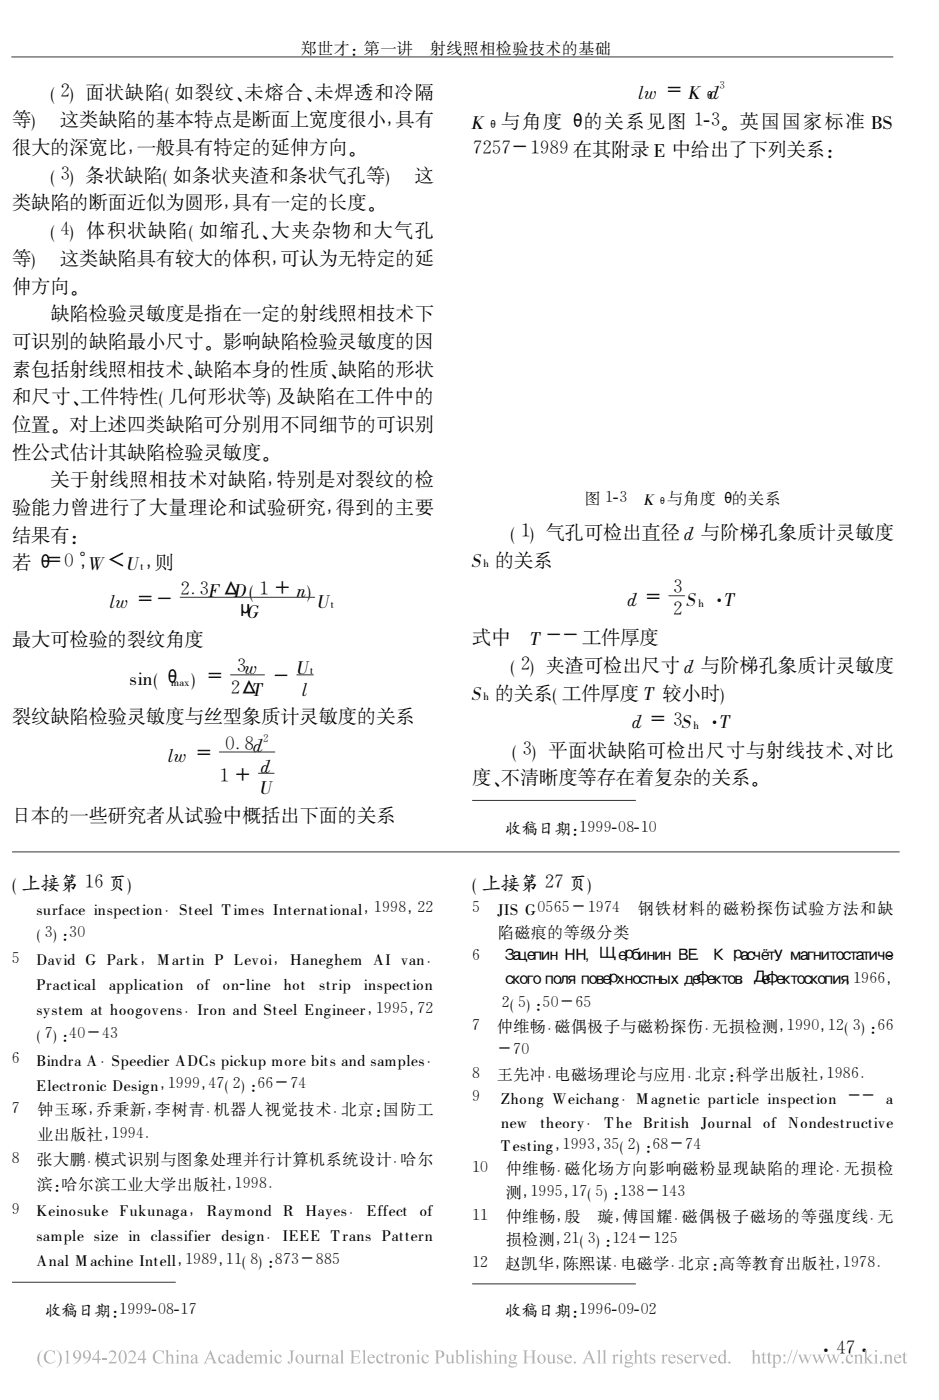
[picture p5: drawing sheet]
<svg xmlns="http://www.w3.org/2000/svg" width="181mm" height="270mm" viewBox="0 0 181 270" stroke-linecap="round" stroke-linejoin="round" font-family="sans-serif">
<path d="M2.2 11h170.1M34.7 115.3h26M128.9 115h3.2M44.4 130.2h6.7M57.2 130.2h3.3M42.2 145.1h10.9M49.8 149.2h3.1M91.1 154.5h31.5M2.3 164.4h171.2zM2.3 247.4h31.6M91.1 247.7h31.5" fill="none" stroke="#444" stroke-width=".21"/>
<g fill="#b3b3b3">
<path d="M153.7 260.5h.1l-.8 2.6h-.2z" fill-rule="evenodd"/>
<path d="M8.9 260.9a1.78 1.78 0 0 1 1.5-.2l.1-.2 .1 .9a.92 .92 0 0 0-1.1-.7 .92 .92 0 0 0-.6 1.2 .98 .98 0 0 0 .6 1 .98 .98 0 0 0 1.2-.4 1.24 1.24 0 0 1-1.9 .3 1.24 1.24 0 0 1 .1-1.9z" fill-rule="evenodd"/>
<path d="M91 260.7a.2 .2 0 0 1 .4 0 .2 .2 0 0 1-.4 0zM90.8 261.6l.5-.2 .1 1.4 .2 .3h-.8l.2-.2 .1-.2-.1-1.1z" fill-rule="evenodd"/>
<path d="M12.5 260.8l.7-.3v2.3l.3 .3h-.9l.2-.2 .1-1.6-.1-.4z" fill-rule="evenodd"/>
<path d="M46.4 260.7l.5-.2v2.3l.3 .1-.6 .2v-.2a.74 .74 0 0 1-1 0 .74 .74 0 0 1-.1-1l.5-.5 .6 .1v-.7zM46 261.6a.75 .75 0 0 0-.2 .8 .75 .75 0 0 0 .6 .5l.2-.2v-.8a.38 .38 0 0 0-.2-.4 .38 .38 0 0 0-.4 .1z" fill-rule="evenodd"/>
<path d="M16.3 260.7a.86 .86 0 0 1 1.1 .1 .86 .86 0 0 1 .1 1 1.38 1.38 0 0 1-1.5 1.3 1.21 1.21 0 0 0 1.1-1.1 .78 .78 0 0 1-1.1-.2 .78 .78 0 0 1 .3-1.1zM16.4 260.8a.64 .64 0 0 0-.1 .8 .64 .64 0 0 0 .8 .3 .74 .74 0 0 0-.5-1.2z" fill-rule="evenodd"/>
<path d="M122.2 260.7l.5-.2v1.2a.55 .55 0 0 1 .7-.3 .55 .55 0 0 1 .4 .7v.8l.2 .2h-.8l.2-.2v-1a.35 .35 0 0 0-.3-.4 .35 .35 0 0 0-.4 .3v1.1l.3 .2h-.8l.2-.1v-.3v-1.7v-.3z" fill-rule="evenodd"/>
<path d="M115.1 260.7l.6-.2v2.2v.3l.3 .1h-.9l.3-.2v-.2v-1.7l-.1-.3z" fill-rule="evenodd"/>
<path d="M21.2 260.7a.77 .77 0 0 1 1.1 .2 .77 .77 0 0 1-.2 1.1l-.8 .8h.9l.3-.2-.1 .5h-1.5a3.1 3.1 0 0 0 1.2-1.9 .6 .6 0 0 0-.6-.4 .6 .6 0 0 0-.5 .5z" fill-rule="evenodd"/>
<path d="M23.2 260.8a.69 .69 0 0 1 .7-.2 .69 .69 0 0 1 .5 .7 1.37 1.37 0 0 1-.8 1.8 1.54 1.54 0 0 1-.4-2.3zM23.5 260.7a2.28 2.28 0 0 0 0 2.3h.1a1.76 1.76 0 0 0 .3-2.1z" fill-rule="evenodd"/>
<path d="M25 260.7a.73 .73 0 0 1 1 .1 .73 .73 0 0 1 0 1l-1 1h1l.3-.2-.2 .5h-1.4a2.65 2.65 0 0 0 1.1-1.9 .6 .6 0 0 0-.6-.4 .6 .6 0 0 0-.5 .5z" fill-rule="evenodd"/>
<path d="M89.7 260.7l.6-.2v2.3l.3 .3h-.9l.3-.2v-2.1z" fill-rule="evenodd"/>
<path d="M29.9 260.9a1.76 1.76 0 0 1 1.5-.2l.2-.2v.9a.9 .9 0 0 0-1.1-.7 .9 .9 0 0 0-.6 1.2 .96 .96 0 0 0 .6 1 .96 .96 0 0 0 1.2-.4 1.24 1.24 0 0 1-1.9 .3 1.24 1.24 0 0 1 .1-1.9z" fill-rule="evenodd"/>
<path d="M166.5 260.7l.6-.2v1.6l.6-.5-.1-.2h.7l-.9 .6 1 1.1h-.8l.1-.2-.6-.8v.8l.3 .2h-.9l.2-.1 .1-.3v-1.9z" fill-rule="evenodd"/>
<path d="M34.1 260.7a.18 .18 0 0 1 .3 0 .18 .18 0 0 1-.3 0zM33.8 261.6l.6-.2v1.4l.3 .3h-.9l.3-.2v-.2v-1.1z" fill-rule="evenodd"/>
<path d="M34.7 261.6l.6-.2v.3a.54 .54 0 0 1 .7-.3 .54 .54 0 0 1 .3 .6v.9l.3 .2h-.8l.2-.2v-1.1l-.2-.2-.5 .2v1.1l.3 .2h-.9l.3-.1v-.3v-1.1z" fill-rule="evenodd"/>
<path d="M36.9 261.6a.62 .62 0 0 1 .7-.3 .62 .62 0 0 1 .4 .7v.8l.3 .1-.4 .2-.2-.2a.48 .48 0 0 1-.7 .2 .48 .48 0 0 1-.1-.7l.8-.4v-.3a.32 .32 0 0 0-.4-.2 .32 .32 0 0 0-.2 .4h-.2zM37.1 262.4a.34 .34 0 0 0 .1 .5 .34 .34 0 0 0 .5-.2v-.6z" fill-rule="evenodd"/>
<path d="M139.4 260.7l.5-.2v2.3l.3 .1-.6 .2v-.2a.7 .7 0 0 1-.9 .1 .7 .7 0 0 1-.2-.9l.3-.6 .5-.1 .3 .1v-.7zM139 261.6a.77 .77 0 0 0 .5 1.3l.1-.2v-.8a.39 .39 0 0 0-.2-.4 .39 .39 0 0 0-.4 .1z" fill-rule="evenodd"/>
<path d="M40.6 260.5l.9 2.1 .4 .5h-1l.2-.2-.1-.6h-1l-.3 .6 .3 .2h-.8l.3-.3zM40.5 261.1l-.5 1h.9z" fill-rule="evenodd"/>
<path d="M44 261.5a.62 .62 0 0 1 .7-.1 .62 .62 0 0 1 .3 .6l.1 .9h.2l-.4 .2-.2-.2a.48 .48 0 0 1-.7 .2 .48 .48 0 0 1-.1-.7l.8-.4v-.3a.33 .33 0 0 0-.4-.2 .33 .33 0 0 0-.2 .4h-.2zM44.1 262.4l.1 .4 .3 .1 .2-.2v-.6z" fill-rule="evenodd"/>
<path d="M156.6 261.4h.7l-.2 .2 .5 1.1 .3-.8-.3-.5h.7l-.1 .2 .4 1 .4-1.1-.3-.1h.5l-.2 .3-.5 1.4-.5-1.1-.6 1.1-.6-1.5z" fill-rule="evenodd"/>
<path d="M14.4 260.7a.93 .93 0 0 1 1.2 .3 .93 .93 0 0 1 0 1.1 1.34 1.34 0 0 1-1.5 1 1.26 1.26 0 0 0 1.1-1.1 .77 .77 0 0 1-1.1-.2 .77 .77 0 0 1 .3-1.1zM14.7 260.7a.66 .66 0 0 0-.3 .8 .66 .66 0 0 0 .8 .4 .96 .96 0 0 0-.3-1.2z" fill-rule="evenodd"/>
<path d="M83.8 260.6h.9a.73 .73 0 0 1 1 .7 .73 .73 0 0 1-1.1 .6h-.1v.9l.3 .3h-1l.3-.2v-.3v-1.8zM84.5 260.8v1a.57 .57 0 0 0 .8-.5 .57 .57 0 0 0-.8-.5z" fill-rule="evenodd"/>
<path d="M31.8 260.7l.6-.2v1.2a.54 .54 0 0 1 .7-.3 .54 .54 0 0 1 .3 .7v.8l.3 .2h-.9l.3-.3v-.9a.35 .35 0 0 0-.3-.4 .35 .35 0 0 0-.4 .3v1.1l.3 .2h-.8l.2-.3v-2z" fill-rule="evenodd"/>
<path d="M53.2 261.6a.56 .56 0 0 1 .6-.3 .56 .56 0 0 1 .4 .6 .27 .27 0 0 1-.3-.1 .27 .27 0 0 1-.1-.3 .6 .6 0 0 0-.6 .4 .6 .6 0 0 0 .2 .7 .55 .55 0 0 0 .5 .2 .55 .55 0 0 0 .5-.4 .76 .76 0 0 1-1 .7 .76 .76 0 0 1-.5-1.1z" fill-rule="evenodd"/>
<path d="M55.7 260.6h1.1l-.4 .3v1.3a.58 .58 0 0 1-.2 .8 .58 .58 0 0 1-.7-.2l.1-.1 .4 .3 .1-.1v-2z" fill-rule="evenodd"/>
<path d="M56.9 262.2a.85 .85 0 0 1 1.7 0 .85 .85 0 0 1-1.7 0zM57.5 261.5a.99 .99 0 0 0 .4 1.5 .9 .9 0 0 0-.2-1.5z" fill-rule="evenodd"/>
<path d="M60.6 261.6l.6-.2v.3l.3-.3 .3 .1a.23 .23 0 0 1-.1 .2 .23 .23 0 0 1-.3-.1l-.2 .3v.9l.3 .3h-.9l.3-.2v-1.2z" fill-rule="evenodd"/>
<path d="M64.1 261.5a.62 .62 0 0 1 .7-.1 .62 .62 0 0 1 .4 .6v.9h.2l-.3 .2-.3-.2a.48 .48 0 0 1-.7 .2 .48 .48 0 0 1-.1-.7l.8-.4v-.3a.33 .33 0 0 0-.4-.2 .33 .33 0 0 0-.2 .4h-.2zM64.2 262.4l.1 .4 .3 .1 .2-.2v-.6z" fill-rule="evenodd"/>
<path d="M65.5 260.7l.6-.2v2.3l.3 .3h-.9l.3-.2v-2.1z" fill-rule="evenodd"/>
<path d="M69.8 260.7l.6-.2v2.2v.3l.3 .1h-.9l.3-.2v-.2v-1.7l-.1-.3z" fill-rule="evenodd"/>
<path d="M71.1 261.6a.67 .67 0 0 1 .7-.2 .67 .67 0 0 1 .5 .6h-1.2a.6 .6 0 0 0 .4 .8 .6 .6 0 0 0 .7-.4 .7 .7 0 0 1-.7 .7 .7 .7 0 0 1-.6-.8zM71.3 261.6l-.2 .3h.8a.4 .4 0 0 0-.2-.4 .4 .4 0 0 0-.4 .1z" fill-rule="evenodd"/>
<path d="M72.8 261.6a.56 .56 0 0 1 .6-.3 .56 .56 0 0 1 .4 .6 .27 .27 0 0 1-.3-.1 .27 .27 0 0 1-.1-.3 .6 .6 0 0 0-.6 .4 .6 .6 0 0 0 .2 .7 .55 .55 0 0 0 .5 .2 .55 .55 0 0 0 .5-.4 .76 .76 0 0 1-1 .7 .76 .76 0 0 1-.4-1.1z" fill-rule="evenodd"/>
<path d="M75.1 261.6l.6-.2v.3l.4-.3a.18 .18 0 0 1 .2 .1 .18 .18 0 0 1-.1 .2l-.3-.1-.2 .3v1l.3 .2h-.9l.2-.1 .1-.3-.1-1.1z" fill-rule="evenodd"/>
<path d="M76.4 262.2a.85 .85 0 0 1 1.7 0 .85 .85 0 0 1-1.7 0zM77 261.6a.86 .86 0 0 0 .5 1.4 1 1 0 0 0-.3-1.5z" fill-rule="evenodd"/>
<path d="M107.6 261.5l.8-.1v.5a.44 .44 0 0 0-.3-.4 .44 .44 0 0 0-.5 .2l.3 .3a.59 .59 0 0 1 .6 .8 .59 .59 0 0 1-.9 .3h-.2v-.5a.48 .48 0 0 0 .4 .4 .48 .48 0 0 0 .5-.2l-.1-.3-.8-.5z" fill-rule="evenodd"/>
<path d="M80.5 260.7a.19 .19 0 0 1 .3 0 .19 .19 0 0 1-.3 0zM80.2 261.6l.6-.2v1.5l.3 .2h-.8l.2-.3v-1.1z" fill-rule="evenodd"/>
<path d="M137 261.6a.67 .67 0 0 1 .8-.2 .67 .67 0 0 1 .4 .6h-1.1a.6 .6 0 0 0 .3 .8 .6 .6 0 0 0 .8-.4 .74 .74 0 0 1-1 .7 .74 .74 0 0 1-.4-1.1zM137.2 261.6l-.1 .3h.7a.39 .39 0 0 0-.2-.4 .39 .39 0 0 0-.4 .1z" fill-rule="evenodd"/>
<path d="M47.6 261.6a.67 .67 0 0 1 .7-.2 .67 .67 0 0 1 .5 .6h-1.2a.6 .6 0 0 0 .4 .8 .6 .6 0 0 0 .7-.4 .74 .74 0 0 1-.9 .7 .74 .74 0 0 1-.5-1.1zM47.7 261.6l-.1 .3h.8a.39 .39 0 0 0-.2-.4 .39 .39 0 0 0-.5 .1z" fill-rule="evenodd"/>
<path d="M85.8 261.4h.6v1.1a.36 .36 0 0 0 .3 .4 .36 .36 0 0 0 .4-.2v-1.1l-.2-.2h.6v1.4l.2 .1-.6 .2v-.3a.54 .54 0 0 1-.6 .3 .54 .54 0 0 1-.4-.6v-1z" fill-rule="evenodd"/>
<path d="M87.7 260.7l.6-.2v1.2a.7 .7 0 0 1 1-.2 .7 .7 0 0 1 .2 1 .92 .92 0 0 1-1.5 .4v-1.9l-.1-.3zM88.3 261.8v1a.53 .53 0 0 0 .7 .1 .53 .53 0 0 0 .2-.6 .51 .51 0 0 0-.3-.6 .51 .51 0 0 0-.6 .1z" fill-rule="evenodd"/>
<path d="M27.7 260.5h.2v1.7h.3v.2h-.3v.7h-.3v-.7h-1v-.2zM27.6 260.9l-.9 1.3h.9z" fill-rule="evenodd"/>
<path d="M10.9 260.5a1.91 1.91 0 0 1 0 3.4 2.47 2.47 0 0 0 0-3.4z" fill-rule="evenodd"/>
<path d="M92 261.5l.9-.1v.5a.47 .47 0 0 0-.3-.4 .47 .47 0 0 0-.5 .1l.3 .4a.59 .59 0 0 1 .5 .8 .59 .59 0 0 1-.9 .3h-.1v-.5a.48 .48 0 0 0 .3 .4 .48 .48 0 0 0 .5-.2l-.1-.3-.7-.4v-.3z" fill-rule="evenodd"/>
<path d="M74.6 260.8v.6h.4v.1h-.4l.1 1.3 .1 .1 .3-.1a.39 .39 0 0 1-.5 .3 .39 .39 0 0 1-.3-.4v-1.2h-.3z" fill-rule="evenodd"/>
<path d="M95.4 260.7a.18 .18 0 0 1 .3 0 .18 .18 0 0 1-.3 0zM95.1 261.6l.6-.2v1.4l.3 .3h-.9l.3-.2v-.2v-1.1z" fill-rule="evenodd"/>
<path d="M103.6 262.2a.85 .85 0 0 1 1.7 0 .85 .85 0 0 1-1.7 0zM104.2 261.5a.99 .99 0 0 0 .3 1.5 .9 .9 0 0 0-.1-1.5z" fill-rule="evenodd"/>
<path d="M144.9 260.7l.6-.2v1.2a.55 .55 0 0 1 .7-.3 .55 .55 0 0 1 .3 .7v.8l.3 .2h-.9l.3-.2v-1a.35 .35 0 0 0-.3-.4 .35 .35 0 0 0-.4 .3v1.1l.2 .2h-.8l.3-.2v-2.1z" fill-rule="evenodd"/>
<path d="M174.4 260.8l.1 .6h.4v.1h-.4v1.3l.2 .1 .2-.1a.38 .38 0 0 1-.4 .3 .38 .38 0 0 1-.3-.4v-1.2h-.3z" fill-rule="evenodd"/>
<path d="M100.8 260.6h1l-.3 .2v1h1.2v-1l-.4-.2h1.1l-.3 .1-.1 .3 .1 1.8 .3 .3h-1.1l.4-.2v-1h-1.2v1l.3 .2h-1l.3-.2v-.3v-1.8z" fill-rule="evenodd"/>
<path d="M58.7 261.4h.6v1.1a.36 .36 0 0 0 .3 .4 .36 .36 0 0 0 .4-.2v-1.1l-.2-.2h.5v1.4l.3 .1-.6 .2v-.3a.52 .52 0 0 1-.6 .3 .52 .52 0 0 1-.4-.6v-1z" fill-rule="evenodd"/>
<path d="M105.4 261.4h.5v1.1a.36 .36 0 0 0 .3 .4 .36 .36 0 0 0 .4-.2v-1.1l-.2-.2h.6v1.4l.2 .1-.6 .2v-.3a.52 .52 0 0 1-.6 .3 .52 .52 0 0 1-.3-.6l-.1-1z" fill-rule="evenodd"/>
<path d="M113.6 260.5l.9 2.1 .4 .5h-1l.3-.2-.2-.6h-1l-.3 .6 .3 .2h-.7l.3-.3zM113.5 261.1l-.5 1h.9z" fill-rule="evenodd"/>
<path d="M61.8 261.6l.6-.2v.3a.54 .54 0 0 1 .7-.3 .54 .54 0 0 1 .4 .6v.9l.2 .2h-.8l.2-.2v-.9v-.3l-.2-.1-.5 .2v1.1l.3 .2h-.8l.2-.2v-1.2z" fill-rule="evenodd"/>
<path d="M132.2 261.6a.67 .67 0 0 1 .8-.2 .67 .67 0 0 1 .4 .6h-1.1a.6 .6 0 0 0 .3 .8 .6 .6 0 0 0 .8-.4 .74 .74 0 0 1-1 .7 .74 .74 0 0 1-.4-1.1zM132.4 261.6l-.1 .3h.7a.39 .39 0 0 0-.2-.4 .39 .39 0 0 0-.4 .1z" fill-rule="evenodd"/>
<path d="M78.2 261.6l.6-.2v.3a.54 .54 0 0 1 .7-.3 .54 .54 0 0 1 .3 .6v.9l.3 .2h-.8l.2-.2v-.9l-.1-.3-.2-.1-.4 .2v1.1l.3 .2h-.9l.3-.2v-1.2z" fill-rule="evenodd"/>
<path d="M116.2 260.7l.5-.2v2.4l.3 .2h-.8l.2-.1v-.3v-1.9z" fill-rule="evenodd"/>
<path d="M151.1 261.6a.2 .2 0 0 1 .4 0 .2 .2 0 0 1-.4 0zM151 262.9a.25 .25 0 0 1 .5 0 .25 .25 0 0 1-.5 0z" fill-rule="evenodd"/>
<path d="M93.1 260.7l.6-.2v1.2a.54 .54 0 0 1 .7-.3 .54 .54 0 0 1 .3 .7l.1 .8 .2 .2h-.8l.2-.3v-.9a.35 .35 0 0 0-.3-.4 .35 .35 0 0 0-.4 .3v1.1l.3 .2h-.8l.2-.3v-2z" fill-rule="evenodd"/>
<path d="M18.9 260.5h.2v1.7h.3v.2h-.3v.7h-.3v-.7h-1v-.2zM18.8 260.9l-.8 1.3h.8z" fill-rule="evenodd"/>
<path d="M124.6 260.8v.6h.4v.1h-.4v1.3l.2 .1 .3-.1a.38 .38 0 0 1-.5 .3 .38 .38 0 0 1-.3-.4v-1.2h-.3z" fill-rule="evenodd"/>
<path d="M125.4 261.5l.9-.1v.5a.45 .45 0 0 0-.3-.4 .45 .45 0 0 0-.5 .1v.3l.3 .1a.59 .59 0 0 1 .5 .8 .59 .59 0 0 1-.9 .3h-.1v-.5a.45 .45 0 0 0 .3 .4 .45 .45 0 0 0 .5-.2l-.1-.3-.7-.4v-.3z" fill-rule="evenodd"/>
<path d="M109.1 261.6a.67 .67 0 0 1 .7-.2 .67 .67 0 0 1 .5 .6h-1.2a.6 .6 0 0 0 .4 .8 .6 .6 0 0 0 .7-.4 .74 .74 0 0 1-.9 .7 .74 .74 0 0 1-.4-1.1zM109.3 261.6l-.2 .3h.8a.39 .39 0 0 0-.2-.4 .39 .39 0 0 0-.4 .1z" fill-rule="evenodd"/>
<path d="M48.9 261.6l.5-.2v.3a.55 .55 0 0 1 .5-.3 .55 .55 0 0 1 .5 .3 .53 .53 0 0 1 .7-.3 .53 .53 0 0 1 .4 .6v.9l.2 .2h-.8l.3-.2v-.9a.35 .35 0 0 0-.4-.4 .35 .35 0 0 0-.4 .3v1l.3 .2h-.8l.2-.2v-.9a.37 .37 0 0 0-.2-.4 .37 .37 0 0 0-.5 .2l.1 1.1 .2 .2h-.8l.2-.1v-.3v-1.1z" fill-rule="evenodd"/>
<path d="M129.1 261.6a.67 .67 0 0 1 .7-.2 .67 .67 0 0 1 .5 .6h-1.2a.6 .6 0 0 0 .4 .8 .6 .6 0 0 0 .7-.4 .7 .7 0 0 1-.7 .7 .7 .7 0 0 1-.6-.8zM129.3 261.6l-.2 .3h.8a.4 .4 0 0 0-.2-.4 .4 .4 0 0 0-.4 .1z" fill-rule="evenodd"/>
<path d="M130.7 261.5l.9-.1v.5a.44 .44 0 0 0-.3-.4 .44 .44 0 0 0-.5 .2l.3 .3a.59 .59 0 0 1 .5 .8 .59 .59 0 0 1-.9 .3h-.1v-.5a.48 .48 0 0 0 .3 .4 .48 .48 0 0 0 .5-.2v-.3l-.8-.5z" fill-rule="evenodd"/>
<path d="M96.1 261.6l.5-.2v.3a.54 .54 0 0 1 .7-.3 .54 .54 0 0 1 .3 .6l.1 .9 .2 .2h-.8l.2-.2v-1.1l-.2-.2-.5 .2v1.1l.3 .2h-.8l.2-.1v-.3v-1.1z" fill-rule="evenodd"/>
<path d="M133.5 261.6l.6-.2v.3l.4-.3a.18 .18 0 0 1 .3 .1 .18 .18 0 0 1-.2 .2l-.3-.1-.2 .3v1l.3 .2h-.9l.3-.1v-.3v-1.1z" fill-rule="evenodd"/>
<path d="M148.8 261.6l.6-.2v.3a.62 .62 0 0 1 .8-.3 .62 .62 0 0 1 .4 .8 .76 .76 0 0 1-.3 .8 .76 .76 0 0 1-.9 0v.6l.3 .3h-.9l.3-.2v-2zM149.6 261.7l-.2 .2v.6a.44 .44 0 0 0 .4 .5 .44 .44 0 0 0 .5-.5 .57 .57 0 0 0 0-.7 .57 .57 0 0 0-.7-.1z" fill-rule="evenodd"/>
<path d="M81.5 261.6a.56 .56 0 0 1 .6-.3 .56 .56 0 0 1 .5 .6 .27 .27 0 0 1-.3-.1 .27 .27 0 0 1-.1-.3 .6 .6 0 0 0-.6 .4 .6 .6 0 0 0 .1 .7 .55 .55 0 0 0 .6 .2 .55 .55 0 0 0 .4-.4 .76 .76 0 0 1-.9 .7 .76 .76 0 0 1-.5-1.1z" fill-rule="evenodd"/>
<path d="M19.7 262.1h1v.3h-1z" fill-rule="evenodd"/>
<path d="M120.7 261.5l.5-.1 .9 .1-.1 .1h-.3a.68 .68 0 0 1-.1 .8 .68 .68 0 0 1-.8 .2v.2h.2a.75 .75 0 0 1 1.1 .6 .93 .93 0 0 1-.8 .5 .93 .93 0 0 1-.9-.5l.3-.3-.2-.3 .3-.3-.3-.4zM120.9 261.5a.49 .49 0 0 0-.1 .7 .49 .49 0 0 0 .6 .1 .5 .5 0 0 0 .1-.6 .5 .5 0 0 0-.6-.2zM120.8 263.1l-.2 .2a.75 .75 0 0 0 1.4 0l-.3-.2z" fill-rule="evenodd"/>
<path d="M52.1 260.7a.2 .2 0 0 1 .4 0 .2 .2 0 0 1-.4 0zM51.9 261.6l.6-.2v1.5l.2 .2h-.8l.2-.3v-1.1z" fill-rule="evenodd"/>
<path d="M98.4 261.5l.4-.1 .9 .1-.3 .1a.68 .68 0 0 1-.1 .8 .68 .68 0 0 1-.8 .2l-.1 .1 .2 .1a.99 .99 0 0 1 1.1 .4 .94 .94 0 0 1-.7 .7 .94 .94 0 0 1-.9-.4l.3-.4-.2-.2v-.2l.3-.2-.3-.4zM98.6 261.5a.49 .49 0 0 0-.1 .7 .49 .49 0 0 0 .6 .1 .5 .5 0 0 0 .1-.6 .5 .5 0 0 0-.6-.2zM98.5 263.1l-.2 .2a.73 .73 0 0 0 .7 .4 .73 .73 0 0 0 .6-.5z" fill-rule="evenodd"/>
<path d="M147.3 260.8l.1 .6h.3v.1h-.3v1.3l.1 .1 .3-.1a.38 .38 0 0 1-.4 .3 .38 .38 0 0 1-.3-.4v-1.2h-.3z" fill-rule="evenodd"/>
<path d="M148.3 260.8l.1 .6h.4v.1h-.4v1.3l.2 .1 .2-.1a.38 .38 0 0 1-.4 .3 .38 .38 0 0 1-.3-.4v-1.2h-.3z" fill-rule="evenodd"/>
<path d="M134.8 261.4h.8l-.2 .2 .4 1.1 .4-1.2-.2-.1h.6l-.9 1.7-.7-1.5z" fill-rule="evenodd"/>
<path d="M170.4 261.6l.6-.2v.3a.54 .54 0 0 1 .6-.3 .54 .54 0 0 1 .4 .6v.9l.2 .2h-.8l.3-.2v-.9l-.1-.3-.2-.1-.4 .2v1.1l.2 .2h-.8l.2-.2v-1.2z" fill-rule="evenodd"/>
<path d="M152.7 260.5h.1l-.9 2.6h-.1z" fill-rule="evenodd"/>
<path d="M7.8 260.8l.4-.3a2.47 2.47 0 0 0 0 3.4 1.93 1.93 0 0 1-.4-3.1z" fill-rule="evenodd"/>
<path d="M153.8 261.4h.8l-.2 .2 .4 1.1 .4-.8-.3-.5h.7l-.2 .2 .5 1 .3-1.1-.2-.1h.5l-.2 .3-.5 1.4-.5-1.1-.6 1.1-.6-1.5z" fill-rule="evenodd"/>
<path d="M42.3 261.6a.59 .59 0 0 1 .7-.3 .59 .59 0 0 1 .4 .6 .29 .29 0 0 1-.3-.1 .29 .29 0 0 1-.1-.3 .6 .6 0 0 0-.6 .4 .6 .6 0 0 0 .1 .7 .55 .55 0 0 0 .6 .2 .55 .55 0 0 0 .4-.4 .76 .76 0 0 1-.9 .7 .76 .76 0 0 1-.5-1.1z" fill-rule="evenodd"/>
<path d="M159.3 261.4h.7l-.1 .1v.2l.4 1 .4-.8-.2-.4-.2-.1h.7l-.1 .3 .4 .9 .4-1-.2-.2h.5l-.3 .3-.4 1.4-.6-1.1-.6 1.1z" fill-rule="evenodd"/>
<path d="M67.5 260.6h1.9v.5l-.2-.3-1-.1v1h.8l.1-.3v.8l-.2-.3h-.7v1l.1 .1a.9 .9 0 0 0 1.2-.5l-.1 .6h-1.9l.2-.1 .1-.4v-1.8z" fill-rule="evenodd"/>
<path d="M163.3 261.6a.59 .59 0 0 1 .7-.3 .59 .59 0 0 1 .4 .6 .29 .29 0 0 1-.3-.1 .29 .29 0 0 1-.1-.3 .6 .6 0 0 0-.6 .4 .6 .6 0 0 0 .1 .7 .55 .55 0 0 0 .6 .2 .55 .55 0 0 0 .4-.4 .76 .76 0 0 1-.9 .7 .76 .76 0 0 1-.5-1.1z" fill-rule="evenodd"/>
<path d="M164.6 261.6l.6-.2v.3a.54 .54 0 0 1 .7-.3 .54 .54 0 0 1 .3 .6v.9l.3 .2h-.8l.2-.2v-1.1l-.2-.2-.5 .2v1.1l.3 .2h-.9l.3-.1v-.3v-1.1z" fill-rule="evenodd"/>
<path d="M127.5 261.6l.6-.2v.3l.2-.3h.3a.2 .2 0 0 1 0 .3 .2 .2 0 0 1-.3-.1l-.2 .3v.9l.3 .3h-.9l.2-.2v-1.2z" fill-rule="evenodd"/>
<path d="M168.7 260.7a.2 .2 0 0 1 .4 0 .2 .2 0 0 1-.4 0zM168.5 261.6l.6-.2v1.4l.3 .3h-.9l.3-.2v-.2v-1.1z" fill-rule="evenodd"/>
<path d="M118 261.6l.6-.2v.3l.4-.3a.18 .18 0 0 1 .2 .1 .18 .18 0 0 1-.1 .2l-.3-.1-.2 .3v1l.3 .2h-.9l.2-.1 .1-.3-.1-1.1z" fill-rule="evenodd"/>
<path d="M172.6 261.6a.67 .67 0 0 1 .8-.2 .67 .67 0 0 1 .4 .6h-1.2a.6 .6 0 0 0 .4 .8 .6 .6 0 0 0 .8-.4 .7 .7 0 0 1-.8 .7 .7 .7 0 0 1-.6-.8zM172.8 261.6l-.2 .3h.9a.4 .4 0 0 0-.3-.4 .4 .4 0 0 0-.4 .1z" fill-rule="evenodd"/>
<path d="M119.6 260.7a.2 .2 0 0 1 .4 0 .2 .2 0 0 1-.4 0zM119.3 261.6l.6-.2v1.4l.3 .3h-.8l.2-.2v-1.2z" fill-rule="evenodd"/>
<circle cx="162.5" cy="262.9" r=".22"/>
<circle cx="169.9" cy="262.9" r=".22"/>
<circle cx="110.8" cy="262.9" r=".22"/>
<circle cx="140.7" cy="262.9" r=".22"/>
</g>
<g font-size="3.7">
<text x="9.7" y="19.1">（2） 面状缺陷（ 如裂纹、未熔合、未焊透和冷隔</text>
<text x="123.1" y="19.2">lw ＝ K d</text>
<text x="2.3" y="29.7">很大的深宽比，</text>
<text x="2.3" y="24.4">等）</text>
<text x="11.6" y="24.4">这类缺陷的基本特点是断面上宽度很小，</text>
<text x="26.4" y="29.7">一般具有特定的延伸方向。</text>
<text x="76.3" y="24.4">具有</text>
<text x="91" y="24.8">K</text>
<text x="96.6" y="24.7">与角度 θ的关系见图13</text>
<text x="134.4" y="24.7">- 。 英国国家标准 BS</text>
<text x="9.7" y="35.1">（3） 条状缺陷（ 如条状夹渣和条状气孔等）</text>
<text x="80" y="35.1">这</text>
<text x="90.3" y="30.2">75 －18</text>
<text x="92.1" y="30.2">27</text>
<text x="103.2" y="30.2">99在其附录 E 中给出了下列关系：</text>
<text x="2.3" y="40.4">类缺陷的断面近似为圆形，</text>
<text x="44.8" y="40.4">具有一定的长度。</text>
<text x="9.7" y="45.8">（4） 体积状缺陷（ 如缩孔、大夹杂物和大气孔</text>
<text x="2.3" y="51.1">等）</text>
<text x="11.6" y="51.1">这类缺陷具有较大的体积，</text>
<text x="54.1" y="51.1">可认为无特定的延</text>
<text x="2.3" y="56.4">伸方向。</text>
<text x="9.7" y="61.8">缺陷检验灵敏度是指在一定的射线照相技术下</text>
<text x="2.3" y="67.1">可识别的缺陷最小尺寸。 影响缺陷检验灵敏度的因</text>
<text x="2.3" y="77.8">和尺寸、工件特性（ 几何形状等） 及缺陷在工件中的</text>
<text x="2.3" y="72.5">素包括射线照相技术、缺陷本身的性质、缺陷的形状</text>
<text x="2.3" y="83.1">位置。 对上述四类缺陷可分别用不同细节的可识别</text>
<text x="2.3" y="88.5">性公式估计其缺陷检验灵敏度。</text>
<text x="9.7" y="93.8">关于射线照相技术对缺陷，</text>
<text x="53.4" y="93.8">特别是对裂纹的检</text>
<text x="2.3" y="99.2">验能力曾进行了大量理论和试验研究，</text>
<text x="64.8" y="99.2">得到的主要</text>
<text x="2.3" y="104.5">结果有：</text>
<text x="98.5" y="104">（1） 气孔可检出直径 d 与阶梯孔象质计灵敏度</text>
<text x="2.3" y="109.8">若 θ</text>
<text x="8.6" y="109.8">＝0°W＜U ，</text>
<text x="15.3" y="109.8">，</text>
<text x="29.8" y="109.8">则</text>
<text x="91" y="109.5">S</text>
<text x="95.5" y="109.4">的关系</text>
<text x="21.2" y="117.2">lw ＝－</text>
<text x="33.9" y="115.2">2．FΔD（1＋ n）</text>
<text x="37.6" y="115.2">3</text>
<text x="45.5" y="119.3">μG</text>
<text x="61.1" y="117.2">U</text>
<text x="121" y="116.9">d ＝</text>
<text x="128.9" y="114.9">3</text>
<text x="128.9" y="119">2</text>
<text x="132.4" y="116.9">S</text>
<text x="136.9" y="116.9">·T</text>
<text x="2.3" y="124.6">最大可检验的裂纹角度</text>
<text x="91.1" y="124.3">式中</text>
<text x="102.1" y="124.5">T －－工件厚度</text>
<text x="44.7" y="130.1">3w</text>
<text x="57.1" y="130">U</text>
<text x="98.5" y="129.7">（2） 夹渣可检出尺寸 d 与阶梯孔象质计灵敏度</text>
<text x="25" y="132.2">sin（ θ ） ＝</text>
<text x="43.6" y="134.3">2ΔT</text>
<text x="52.4" y="132.2">－</text>
<text x="58.3" y="134.3">l</text>
<text x="91" y="135.1">S</text>
<text x="95.5" y="135">的关系（ 工件厚度 T 较小时）</text>
<text x="2.3" y="139.6">裂纹缺陷检验灵敏度与丝型象质计灵敏度的关系</text>
<text x="121.9" y="140.5">d ＝3S</text>
<text x="136" y="140.5">·T</text>
<text x="32.4" y="147.1">lw ＝</text>
<text x="42.6" y="145">0．d</text>
<text x="46.2" y="145">8</text>
<text x="50.3" y="149.1">d</text>
<text x="98.8" y="146">（3） 平面状缺陷可检出尺寸与射线技术、对比</text>
<text x="41.5" y="151.2">1＋</text>
<text x="50" y="153.3">U</text>
<text x="91.1" y="151.4">度、不清晰度等存在着复杂的关系。</text>
<text x="2.3" y="158.6">日本的一些研究者从试验中概括出下面的关系</text>
<text x="2.3" y="171.7">（ 上接第1</text>
<text x="17.3" y="171.7">6页）</text>
<text x="91.1" y="171.7">（ 上接第2</text>
<text x="106" y="171.7">7页）</text>
<text x="157.5" y="261.6">·4 ·</text>
<text x="162.2" y="261.6">7</text>
</g>
<g font-size="3.1">
<text x="58" y="10.4">郑世才： 第一讲</text>
<text x="82.9" y="10.4">射线照相检验技术的基础</text>
<text x="112.8" y="97.2">图13</text>
<text x="117.1" y="97.2">-</text>
<text x="124.2" y="97.4">K</text>
<text x="128.6" y="97.2">与角度 θ的关系</text>
<text x="97.4" y="160.9">收稿日期：19-81</text>
<text x="112.5" y="160.9">990-0</text>
<text x="7" y="176.6">surface inspection．Steel T imes International，98，2</text>
<text x="71.3" y="176.4">19</text>
<text x="79.7" y="176.4">2</text>
<text x="90.3" y="176.4">5</text>
<text x="96" y="176.6">JIS G06</text>
<text x="104.4" y="176.4">55－17</text>
<text x="114.1" y="176.4">94</text>
<text x="123" y="176.4">钢铁材料的磁粉探伤试验方法和缺</text>
<text x="7.1" y="181.3">（3） ：3</text>
<text x="14.2" y="181.3">0</text>
<text x="90.3" y="185.5">6</text>
<text x="96" y="181">陷磁痕的等级分类</text>
<text x="96.8" y="185.7">ЗцпнНН，ЩебннВЕ．К рсёумантсаие</text>
<text x="98.2" y="185.7">аеи</text>
<text x="119.8" y="185.7">рии</text>
<text x="142.1" y="185.7">ачт</text>
<text x="154.8" y="185.7">гиоттч</text>
<text x="170" y="185.5">-</text>
<text x="1.5" y="186.1">5</text>
<text x="7" y="191.1">Practical</text>
<text x="7" y="186.3">David G Park，Martin P Levoi，Haneghem AI van．</text>
<text x="21.1" y="191.1">application</text>
<text x="37.9" y="191.1">of</text>
<text x="43" y="191.1">on-line</text>
<text x="54.7" y="191.1">hot</text>
<text x="61.5" y="191.1">strip</text>
<text x="70.2" y="191.1">inspection</text>
<text x="96.8" y="190.3">соо ояпврнснхдфко．Дфкокпя16</text>
<text x="98" y="190.3">кг пл</text>
<text x="112.9" y="190.3">оехоты</text>
<text x="132.9" y="190.3">еетв</text>
<text x="146.2" y="190.3">еетсои，96，</text>
<text x="7" y="195.9">system at hoogovens．Iron and Steel Engineer，95，2</text>
<text x="71.7" y="195.8">19</text>
<text x="79.7" y="195.8">7</text>
<text x="96" y="194.7">2（5） ：5</text>
<text x="105.4" y="194.7">0－6</text>
<text x="111.8" y="194.7">5</text>
<text x="7.1" y="200.6">（7） ：4</text>
<text x="14.2" y="200.6">0－4</text>
<text x="20.5" y="200.6">3</text>
<text x="90.3" y="199.2">7</text>
<text x="95.8" y="203.8">－7</text>
<text x="95.8" y="199.2">仲维畅．</text>
<text x="99.8" y="203.8">0</text>
<text x="106.9" y="199.2">磁偶极子与磁粉探伤．</text>
<text x="137.3" y="199.2">无损检测，90，2（3） ：6</text>
<text x="151" y="199.2">19</text>
<text x="158.9" y="199.2">1</text>
<text x="170" y="199.2">6</text>
<text x="1.5" y="205.5">6</text>
<text x="7.1" y="205.6">Bindra A．Speedier ADCs pickup more bits and samples．</text>
<text x="90.3" y="208.3">8</text>
<text x="95.8" y="208.3">王先冲．</text>
<text x="106.9" y="208.3">电磁场理论与应用．</text>
<text x="134" y="208.3">北京：科学出版社，96．</text>
<text x="158.6" y="208.3">18</text>
<text x="1.5" y="215.2">7</text>
<text x="7.1" y="210.5">Electronic Design，99，7（2） ：6</text>
<text x="7.2" y="215.2">钟玉琢，</text>
<text x="18.6" y="215.2">乔秉新，</text>
<text x="29.9" y="215.2">李树青．</text>
<text x="31.6" y="210.3">19</text>
<text x="39.4" y="210.3">4</text>
<text x="41.2" y="215.2">机器人视觉技术．</text>
<text x="50.5" y="210.3">6－7</text>
<text x="56.8" y="210.3">4</text>
<text x="65.8" y="215.2">北京：国防工</text>
<text x="90.3" y="212.9">9</text>
<text x="96.6" y="213.1">Zhong Weichang．Magnetic particle inspection －－ a</text>
<text x="7.2" y="220">业出版社，94．</text>
<text x="20.7" y="220">19</text>
<text x="96.6" y="217.6">new</text>
<text x="104.2" y="217.6">theory． T he</text>
<text x="124.1" y="217.6">British</text>
<text x="135.2" y="217.6">Journal</text>
<text x="147.2" y="217.6">of</text>
<text x="152" y="217.6">Nondestructive</text>
<text x="1.5" y="224.9">8</text>
<text x="7.1" y="224.9">张大鹏．</text>
<text x="18.2" y="224.9">模式识别与图象处理并行计算机系统设计．</text>
<text x="77.3" y="224.9">哈尔</text>
<text x="90.3" y="226.6">1</text>
<text x="91.8" y="226.6">0</text>
<text x="96.6" y="222.2">T esting，93，5（2） ：6</text>
<text x="97.5" y="226.6">仲维畅．</text>
<text x="107.7" y="222">19</text>
<text x="108.9" y="226.6">磁化场方向影响磁粉显现缺陷的理论．</text>
<text x="115.6" y="222">3</text>
<text x="126.6" y="222">8－7</text>
<text x="133" y="222">4</text>
<text x="162.6" y="226.6">无损检</text>
<text x="7.1" y="229.7">滨：哈尔滨工业大学出版社，98．</text>
<text x="44.5" y="229.7">19</text>
<text x="97.5" y="231.2">测，95，7（5） ：18－13</text>
<text x="101.5" y="231.2">19</text>
<text x="109.4" y="231.2">1</text>
<text x="120.4" y="231.2">3</text>
<text x="128.3" y="231.2">4</text>
<text x="1.5" y="234.6">9</text>
<text x="7" y="234.7">Keinosuke Fukunaga，Raymond</text>
<text x="7" y="239.5">sample size in classifier design．IEEE T rans Pattern</text>
<text x="54.6" y="234.7">R</text>
<text x="58.9" y="234.7">Hayes． Effect</text>
<text x="81" y="234.7">of</text>
<text x="90.3" y="235.7">1</text>
<text x="91.8" y="235.7">1</text>
<text x="97.5" y="235.7">仲维畅，</text>
<text x="108.9" y="235.7">殷</text>
<text x="115.2" y="235.7">璇，</text>
<text x="120.1" y="235.7">傅国耀．</text>
<text x="131.5" y="235.7">磁偶极子磁场的等强度线．</text>
<text x="169.2" y="235.7">无</text>
<text x="7" y="244.4">Anal Machine Intell，99，1（8） ：83－85</text>
<text x="34.9" y="244.2">18</text>
<text x="42.8" y="244.2">1</text>
<text x="53.8" y="244.2">7</text>
<text x="61.7" y="244.2">8</text>
<text x="90.3" y="244.8">1</text>
<text x="91.8" y="244.8">2</text>
<text x="97.4" y="244.8">赵凯华，</text>
<text x="97.5" y="240.3">损检测，1（3） ：14－15</text>
<text x="107.9" y="240.3">2</text>
<text x="108.5" y="244.8">陈熙谋．</text>
<text x="118.9" y="240.3">2</text>
<text x="119.6" y="244.8">电磁学．</text>
<text x="126.8" y="240.3">2</text>
<text x="130.8" y="244.8">北京：高等教育出版社，98．</text>
<text x="161.8" y="244.8">17</text>
<text x="8.7" y="253.9">收稿日期：19-81</text>
<text x="23.8" y="253.9">990-7</text>
<text x="97.4" y="254">收稿日期：19-90</text>
<text x="112.5" y="254">960-2</text>
</g>
<g font-size="2.1">
<text x="138.3" y="17.4">3</text>
<text x="135.8" y="19.3">θ</text>
<text x="94.1" y="24.8">θ</text>
<text x="27.1" y="110">t</text>
<text x="93.2" y="109.5">h</text>
<text x="63.8" y="117.4">t</text>
<text x="134.7" y="117.1">h</text>
<text x="59.8" y="130.1">t</text>
<text x="33" y="132.3">max</text>
<text x="93.2" y="135.1">h</text>
<text x="50.3" y="143.3">2</text>
<text x="133.7" y="140.6">h</text>
</g>
<text font-size="1.8" x="126.8" y="97.4">θ</text>
</svg>
